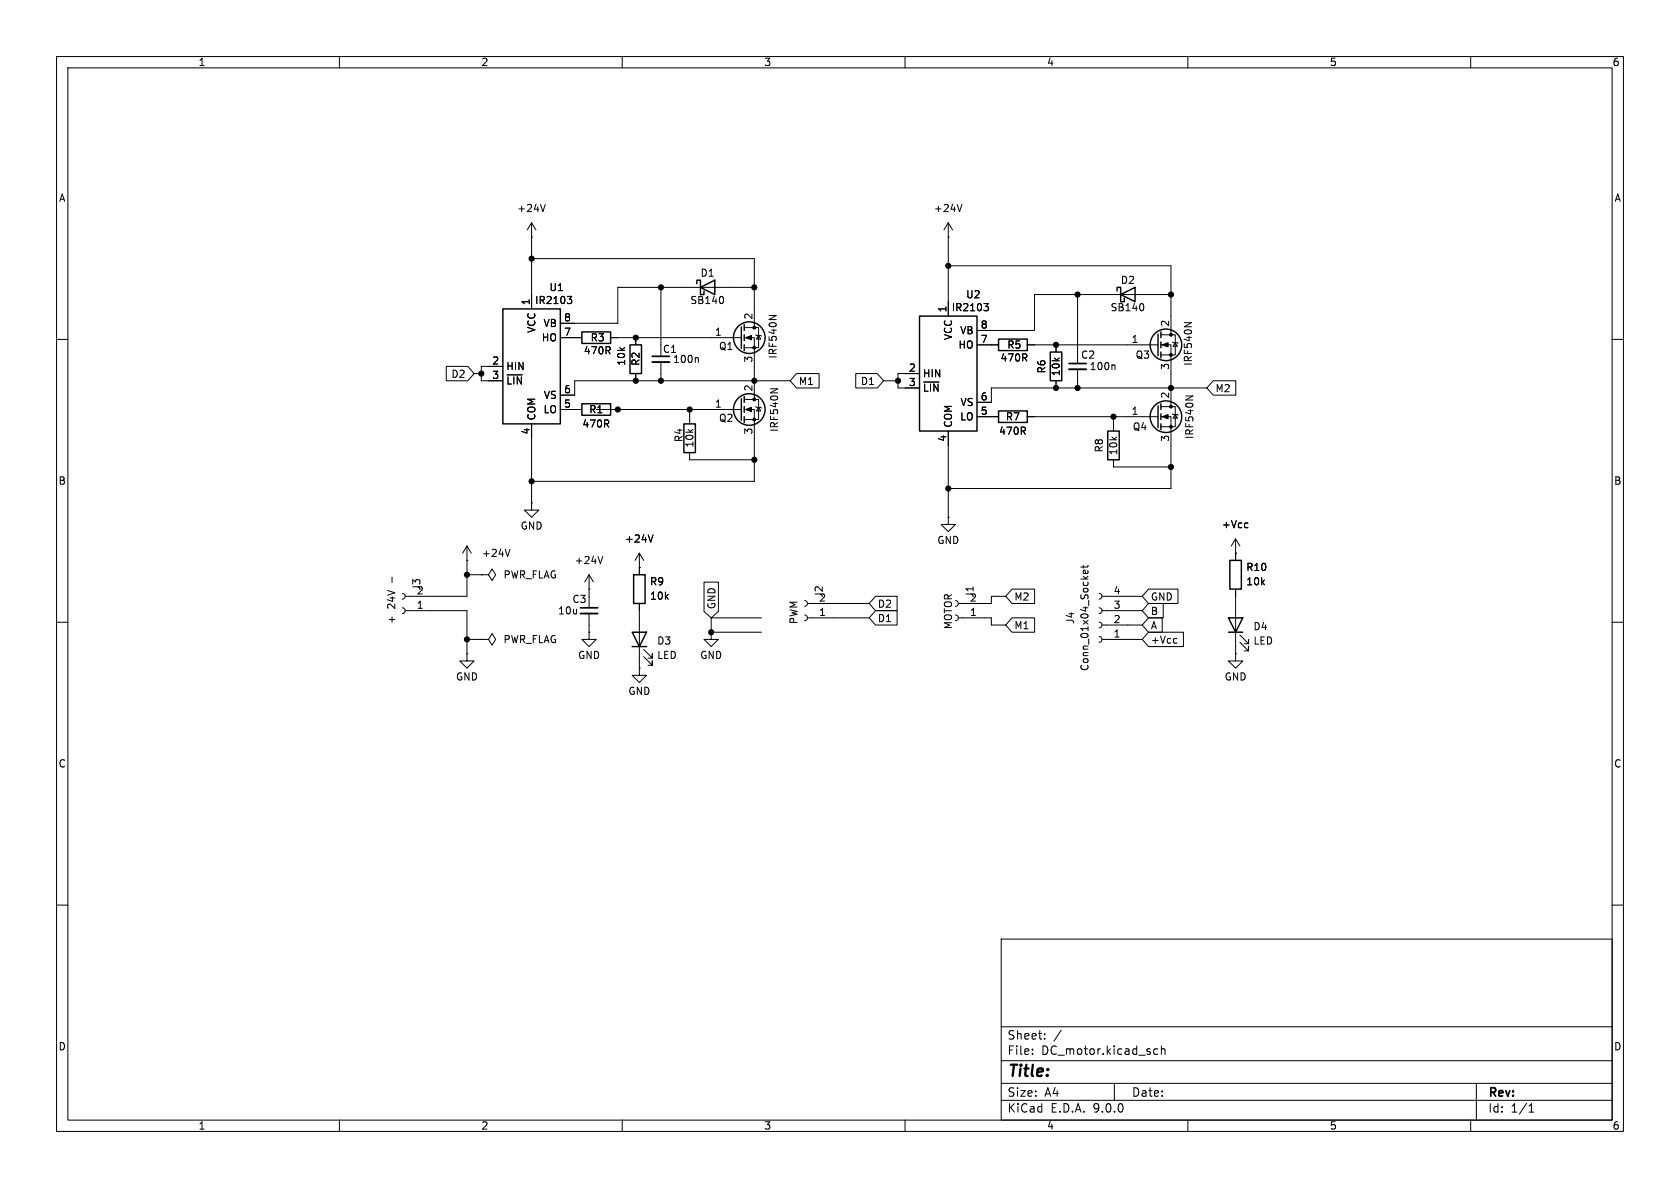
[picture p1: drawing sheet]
<svg xmlns="http://www.w3.org/2000/svg" width="297mm" height="210mm" viewBox="0 0 297 210" stroke-linecap="round" stroke-linejoin="round" font-family="sans-serif">
<g fill="none" stroke="#000" stroke-width=".18">
<path d="M10 10h277v190h-277zM12 12h273v186h-273zM60 10v2M110 10v2M160 10v2M210 10v2M260 10v2M94 39.4v15.2M94 39.4l-.8 1.2M94 39.4l.7 1.2M96.4 36.1l-.4 1.3M167.6 39.4v16.5"/>
<path d="M167.6 39.4l-.7 1.2M167.6 39.4l.8 1.2M170.1 36.1l-.5 1.3M94 41.9h.1M94 45.7h39.3v12.2M99.1 59.7h3.8M100.3 52.4h.8l-.5 .5 .4 .1 .1 .4-.3 .3h-.3M107.9 59.7h23.2M112.4 59.7v1.3M116.8 50.8v10.2M127.8 52.5l.1 .4-.1 .6M131.6 57.9h2.5v3.6h-2.5"/>
<path d="M131.6 59.7h1.7v10.9M133.3 50.8h-24.1v6.4h-10.1M133.6 59.2l.1 .1h.8l.1 .1M134.1 59.3l.4 .6h-.8zM136 55.8h1.2l-1.2 .7M167.6 41.9h.1M167.6 47h39.4v12.2M173.9 53.7h.8l-.4 .4 .4 .2v.4l-.2 .2h-.4M190.5 52.1v12.2M202.1 53.8l.1 .3-.1 .7M205.2 59.2h2.6v3.5h-2.6M207 52.1h-24.1v6.3h-10.2"/>
<path d="M209.4 57h1.2l-1.2 .8M10 60h2M78.9 64.8h3.8l1.1 1.2-1.1 1.3h-3.8zM83.8 66h1.3M88.9 64.8h-3.8v2.5h3.8M89.6 66.3h2.7M94 74.9v14M99.1 72.4h3.8M105.4 72.4h25.7M112.4 66v1.3M116.8 64v3.3M121.9 72.4v2.5"/>
<path d="M123.3 63.2l.2 .2v.7M131.6 70.6h2.5v3.6h-2.5M131.6 72.4h1.7v12.7h-39.3M133.6 71.9l.1 .1h.8l.1 .1M134.1 72l.4 .6h-.8zM136.2 68.7h1.3l-1.3 .7M139.7 67.3h-38.1v2.6h-2.5M140.8 66h4v2.6h-4l-1.1-1.3zM151.3 66h3.8l1.1 1.3-1.1 1.3h-3.8zM156.2 67.3h2.5M162.6 66h-3.9v2.6h3.9M163.3 67.5h2.7"/>
<path d="M167.6 76.2v15.2M172.7 73.7h3.8M172.7 61h3.8M181.6 73.7h23.1M181.6 61h23.1M186.7 61v1.2M186.7 67.3v1.3M190.5 65.3v3.3M196.8 73.7v2.5M196.9 64.5l.2 .2v.6M205.2 71.9h2.6v3.5h-2.6M205.2 73.7h1.8v12.7h-39.4"/>
<path d="M205.2 61h1.8v10.9M207.3 73.2l.1 .1h.8l.1 .1M207.3 60.5l.1 .1h.8l.1 .1M207.8 73.3l.4 .6h-.8zM207.8 60.6l.4 .6h-.8zM209.6 70h1.3l-1.3 .7M213.4 68.6h-38.1v2.5h-2.6M214.5 67.3h4v2.6h-4l-1.1-1.3zM285 60h2M82.5 99.1h.1M82.5 96.5l-.7 1.3M82.5 96.5l.8 1.3"/>
<path d="M82.5 96.5v8.9h-10.9M90.2 97.1l-.5 1.3M94 88.9v1.3h1.2l-1.2 1.2-1.3-1.2h1.3M94 88.9h.1M106.6 98.4l-.5 1.2M113 97.8l-.7 1.3M113 97.8l.8 1.3M113 97.8v3.8M115.4 94.6l-.4 1.2M121.9 80v1.3h11.4M167.6 91.4v1.3h1.3l-1.3 1.3-1.2-1.3h1.2M167.6 91.4h.1"/>
<path d="M191.5 99.9v.5M192.3 99.9l-.1 .3h-1.1M196.8 81.3v1.3h10.2M218.4 97.8h.1M218.4 95.3l-.7 1.2M218.4 95.3l.8 1.2M218.4 95.3v3.8M220.5 92.4l.1 .1M220.6 93.2l-.1 .1M10 110h2M71.1 107.4l.4 .2 .1 .4-.1 .3-.4 .2M71.1 104.9l.4 .2 .1 .3-.1 .4-.4 .1"/>
<path d="M71.6 108h10.9v7.6M82.5 115.6v1.2h1.3l-1.3 1.3-1.2-1.3h1.2M82.5 115.6h.1M82.5 113h2.6M82.5 101.6h2.6M85.1 113h1.3l.6-1 .6 1-.6 1-.6-1M85.1 113h.1M85.1 101.6h1.3l.6-1 .6 1-.6 1-.6-1M85.1 101.6h.1M104.1 111.8v1.2h1.3l-1.3 1.3-1.2-1.3h1.2M104.1 111.8h.1M104.1 104.1h.1"/>
<path d="M104.1 101.6v5.8M104.1 108.5v3.3M104.1 101.6l-.7 1.3M104.1 101.6l.8 1.3M113 100.3h.1M113 118.1v1.3h1.3l-1.3 1.3-1.2-1.3h1.2M113 118.1h.1M113 106.7v11.4M113.8 116.1l1.5 1.5v-.8v.8h-.7M113.8 114.8l1.5 1.5v-.7v.7h-.7M124.5 102.9h2.5v5.2l-1.3 1.1-1.2-1.1zM125.7 111.8v1.2h1.3l-1.3 1.3-1.2-1.3h1.2"/>
<path d="M125.7 111.8h.1M125.7 109.2h8.9M125.7 111.8h8.9M125.7 109.2v2.6M142.2 108.7l.4 .2 .1 .3-.1 .4-.4 .1M142.2 106.2l.4 .1 .1 .4-.1 .3-.4 .2M142.7 109.2h11M142.7 106.7h11M154.8 107.9h3.8v2.6h-3.8l-1.1-1.3zM154.8 105.4h3.8v2.6h-3.8l-1.1-1.3zM168.9 108.7l.4 .2 .1 .3-.1 .4-.4 .1M168.9 106.2l.4 .1 .1 .4-.1 .3-.4 .2"/>
<path d="M169.4 109.2h5.9v1.3h2.5M177.8 105.4h-2.5v1.3h-5.9M178.9 104.1h4v2.6h-4l-1.1-1.3zM178.9 109.2h4v2.6h-4l-1.1-1.3zM192.3 100.8v.4l-.1 .2-.6-.1v-.5h.2l.1 .6M194.3 112.5l.4 .2 .1 .3-.1 .4-.4 .1M194.3 110l.4 .1 .1 .4-.1 .3-.4 .2M194.3 107.4l.4 .2 .1 .4-.1 .3-.4 .2M194.3 104.9l.4 .2 .1 .3-.1 .4-.4 .1M194.8 108h7.1M194.8 105.4h7.1M194.8 113h7.1"/>
<path d="M194.8 110.5h7.1M203 109.2h2.5v2.6h-2.5l-1.1-1.3zM203 106.7h2.6v2.5h-2.6l-1.1-1.2zM203 111.8h6.2v2.5h-6.2l-1.1-1.3zM203 104.1h5.2v2.6h-5.2l-1.1-1.3zM207.9 112.9h.2M208.1 113.6l-.2 .1M218.4 115.6v1.2h1.3l-1.3 1.3-1.2-1.3h1.2M218.4 115.6h.1M218.4 104.1v11.5M219.2 113.5l1.5 1.6v-.8v.8h-.7M219.2 112.3l1.5 1.5v-.8v.8h-.7"/>
<path d="M285 110h2M10 160h2M177 166h108v32h-108zM285 160h2M60 198v2M110 198v2M160 198v2M177 194.5h108M177 191.5h108M177 187.5h108M177 181.5h108M182.5 186.3v.1"/>
<path d="M182.5 185.5v.1M184.7 183.6v.1M184.7 182.8v.1M187.6 182.1l-1.3 2M197 191.5v3M204 186.3l.2 .1 .5-.1M204.7 185.5l-.5-.1-.2 .1M205.3 185.5l.2-.1 .4 .1 .1 .9M205.3 184.9v1.5M210 198v2M260 198v2M261 191.5v6.5"/>
<path d="M270.3 196.6h.9M270.3 195.5l.4-.4v1.5"/>
</g>
<g fill="none" stroke="#000" stroke-width=".25">
<path d="M88.9 54.6h10.2v20.3h-10.2zM102.9 58.7h5v2h-5zM123.2 50.2v-.7h.6v2.6h.7v-.7M123.8 50.8l2.6-1.3v2.6zM131.1 57.8v3.8M131.6 57.4v1M131.6 59.2v1M162.6 55.9h10.1v20.3h-10.1zM176.5 59.9h5.1v2.1h-5.1zM197.5 51.4v-.6h.6v2.5h.7v-.6M198.1 52.1l2.6-1.3v2.5zM204.7 59.1v3.8"/>
<path d="M205.2 58.7v1M102.9 71.4h5v2h-5zM111.4 61h2v5h-2zM120.9 74.9h2v5.1h-2zM131.1 70.5v3.8M131.6 61v1M131.6 70.1v1M131.6 71.9v1M131.6 73.7v1M176.5 72.6h5.1v2.1h-5.1zM185.7 62.2h2v5.1h-2zM195.8 76.2h2.1v5.1h-2.1z"/>
<path d="M204.7 71.8v3.8M205.2 60.5v1M205.2 62.2v1M205.2 71.4v1M205.2 73.2v1M205.2 74.9v1M217.4 99.1h2.1v5h-2.1zM111.8 111.8h2.5l-1.3 2.5zM111.8 114.3h2.5M112 101.6h2v5.1h-2zM217.2 109.2h2.5l-1.3 2.6zM217.2 111.8h2.5"/>
<circle cx="132.5" cy="59.7" r="2.79"/>
<circle cx="132.5" cy="72.4" r="2.79"/>
<circle cx="206.1" cy="61" r="2.79"/>
<circle cx="206.1" cy="73.7" r="2.79"/>
</g>
<g fill="#000" stroke="#000" stroke-width=".18">
<path d="M131.8 59.7l1-.4v.8zM131.8 72.4l1-.4v.8zM205.5 73.7l1-.4v.7zM205.5 61l1-.4v.7z"/>
<circle cx="94" cy="45.7" r=".46"/>
<circle cx="112.4" cy="59.7" r=".46"/>
<circle cx="116.8" cy="50.8" r=".46"/>
<circle cx="133.3" cy="50.8" r=".46"/>
<circle cx="133.3" cy="57.9" r=".25"/>
<circle cx="167.6" cy="47" r=".46"/>
<circle cx="190.5" cy="52.1" r=".46"/>
<circle cx="207" cy="52.1" r=".46"/>
<circle cx="207" cy="59.2" r=".25"/>
<circle cx="85.1" cy="66" r=".46"/>
<circle cx="109.2" cy="72.4" r=".46"/>
<circle cx="112.4" cy="67.3" r=".46"/>
<circle cx="116.8" cy="67.3" r=".46"/>
<circle cx="121.9" cy="72.4" r=".46"/>
<circle cx="133.3" cy="67.3" r=".46"/>
<circle cx="133.3" cy="74.2" r=".25"/>
<circle cx="133.3" cy="70.6" r=".25"/>
<circle cx="133.3" cy="61.5" r=".25"/>
<circle cx="158.7" cy="67.3" r=".46"/>
<circle cx="186.7" cy="61" r=".46"/>
<circle cx="186.7" cy="68.6" r=".46"/>
<circle cx="190.5" cy="68.6" r=".46"/>
<circle cx="196.8" cy="73.7" r=".46"/>
<circle cx="207" cy="68.6" r=".46"/>
<circle cx="207" cy="71.9" r=".25"/>
<circle cx="207" cy="75.4" r=".25"/>
<circle cx="207" cy="62.7" r=".25"/>
<circle cx="94" cy="85.1" r=".46"/>
<circle cx="133.3" cy="81.3" r=".46"/>
<circle cx="167.6" cy="86.4" r=".46"/>
<circle cx="207" cy="82.6" r=".46"/>
<circle cx="82.5" cy="101.6" r=".46"/>
<circle cx="82.5" cy="113" r=".46"/>
<circle cx="125.7" cy="111.8" r=".46"/>
</g>
<path d="M115.3 63h3.1M189 64.3h3M102.6 107.4h3.1" fill="none" stroke="#000" stroke-width=".3"/>
<path d="M115.3 64h3.1M189 65.3h3M102.6 108.5h3.1" fill="none" stroke="#000" stroke-width=".33"/>
<text font-size="2.8" x="178" y="190.9">Title:</text>
<g font-size="2.1">
<text x="178" y="184">Sheet:</text>
<text x="178" y="186.7">File:</text>
<text x="184.1" y="186.7">DC_motor.kicad_sch</text>
<text x="178" y="196.9">KiCad</text>
<text x="178" y="194.1">Size:</text>
<text x="184.7" y="194.1">A4</text>
<text x="185.7" y="196.9">E.D.A.</text>
<text x="193.3" y="196.9">9.0.0</text>
<text x="200" y="194.1">Date:</text>
<text x="263" y="194.3">Rev:</text>
<text x="263" y="196.9">Id:</text>
<text x="267.1" y="196.9">1/1</text>
</g>
<g font-size="1.8">
<text x="35" y="11.9">1</text>
<text x="85" y="11.9">2</text>
<text x="135" y="11.9">3</text>
<text x="185" y="11.9">4</text>
<text x="235" y="11.9">5</text>
<text x="285" y="11.9">6</text>
<text x="10.3" y="35.9">A</text>
<text x="285.3" y="35.9">A</text>
<text x="91.3" y="37.7">+24V</text>
<text x="165" y="37.7">+24V</text>
<text x="94.5" y="53.9">IR2103</text>
<text x="97" y="51.7">U1</text>
<text x="121.9" y="53.9">SB140</text>
<text x="123.8" y="49.1">D1</text>
<text x="170.7" y="52.9">U2</text>
<text x="198" y="50.4">D2</text>
<text x="93.7" y="54" transform="rotate(-90 93.7 54)">1</text>
<text x="94.8" y="58.9" transform="rotate(-90 94.8 58.9)">VCC</text>
<text x="96" y="58">VB</text>
<text x="99.6" y="56.9">8</text>
<text x="99.6" y="59.4">7</text>
<text x="126.3" y="59.4">1</text>
<text x="133.1" y="56.6" transform="rotate(-90 133.1 56.6)">2</text>
<text x="167.4" y="55.3" transform="rotate(-90 167.4 55.3)">1</text>
<text x="168.2" y="55.2">IR2103</text>
<text x="169.7" y="59.3">VB</text>
<text x="173.3" y="58.2">8</text>
<text x="196.2" y="55.2">SB140</text>
<text x="206.8" y="57.9" transform="rotate(-90 206.8 57.9)">2</text>
<text x="86.9" y="64.5">2</text>
<text x="89.4" y="65.6">HIN</text>
<text x="95.7" y="60.6">HO</text>
<text x="103.1" y="62.8">470R</text>
<text x="104.3" y="60.6">R3</text>
<text x="110.7" y="64.8" transform="rotate(-90 110.7 64.8)">10k</text>
<text x="113.3" y="64.8" transform="rotate(-90 113.3 64.8)">R2</text>
<text x="117.1" y="62.6">C1</text>
<text x="118.9" y="64.4">100n</text>
<text x="127" y="62.1">Q1</text>
<text x="133.1" y="64.2" transform="rotate(-90 133.1 64.2)">3</text>
<text x="137.5" y="63.5" transform="rotate(-90 137.5 63.5)">IRF540N</text>
<text x="160.6" y="65.8">2</text>
<text x="168.5" y="60.2" transform="rotate(-90 168.5 60.2)">VCC</text>
<text x="169.3" y="61.8">HO</text>
<text x="173.3" y="60.7">7</text>
<text x="176.8" y="64.1">470R</text>
<text x="178" y="61.8">R5</text>
<text x="191" y="63.6">C2</text>
<text x="192.5" y="65.6">100n</text>
<text x="200" y="60.7">1</text>
<text x="200.7" y="63.6">Q3</text>
<text x="206.8" y="65.5" transform="rotate(-90 206.8 65.5)">3</text>
<text x="210.9" y="64.8" transform="rotate(-90 210.9 64.8)">IRF540N</text>
<text x="79.7" y="67">D2</text>
<text x="86.9" y="67.1">3</text>
<text x="89.4" y="68.2">~{LIN}</text>
<text x="96.1" y="70.7">VS</text>
<text x="99.6" y="69.6">6</text>
<text x="133.1" y="69.3" transform="rotate(-90 133.1 69.3)">2</text>
<text x="141.1" y="68.3">M1</text>
<text x="152.1" y="68.3">D1</text>
<text x="160.6" y="68.3">3</text>
<text x="163.1" y="66.9">HIN</text>
<text x="163.1" y="69.4">~{LIN}</text>
<text x="169.7" y="72">VS</text>
<text x="173.3" y="70.9">6</text>
<text x="185" y="66.1" transform="rotate(-90 185 66.1)">R6</text>
<text x="187.6" y="66.6" transform="rotate(-90 187.6 66.6)">10k</text>
<text x="206.8" y="70.6" transform="rotate(-90 206.8 70.6)">2</text>
<text x="214.8" y="69.5">M2</text>
<text x="93.7" y="76.9" transform="rotate(-90 93.7 76.9)">4</text>
<text x="94.8" y="74.4" transform="rotate(-90 94.8 74.4)">COM</text>
<text x="96" y="73.3">LO</text>
<text x="99.6" y="72.1">5</text>
<text x="102.9" y="75.8">470R</text>
<text x="104.1" y="73.3">R1</text>
<text x="126.3" y="72.1">1</text>
<text x="127" y="74.8">Q2</text>
<text x="133.1" y="76.9" transform="rotate(-90 133.1 76.9)">3</text>
<text x="137.8" y="76.4" transform="rotate(-90 137.8 76.4)">IRF540N</text>
<text x="168.5" y="75.7" transform="rotate(-90 168.5 75.7)">COM</text>
<text x="169.7" y="74.5">LO</text>
<text x="173.3" y="73.4">5</text>
<text x="176.5" y="77.1">470R</text>
<text x="177.7" y="74.5">R7</text>
<text x="200" y="73.4">1</text>
<text x="200.2" y="76.3">Q4</text>
<text x="211.2" y="77.7" transform="rotate(-90 211.2 77.7)">IRF540N</text>
<text x="120.9" y="78.3" transform="rotate(-90 120.9 78.3)">R4</text>
<text x="122.8" y="79.2" transform="rotate(-90 122.8 79.2)">10k</text>
<text x="167.4" y="78.2" transform="rotate(-90 167.4 78.2)">4</text>
<text x="195.2" y="80.1" transform="rotate(-90 195.2 80.1)">R8</text>
<text x="197.7" y="80.6" transform="rotate(-90 197.7 80.6)">10k</text>
<text x="206.8" y="78.2" transform="rotate(-90 206.8 78.2)">3</text>
<text x="10.3" y="85.9">B</text>
<text x="285.3" y="85.9">B</text>
<text x="91.9" y="93.8">GND</text>
<text x="215.9" y="93.6">+Vcc</text>
<text x="85.1" y="98.7">+24V</text>
<text x="101.5" y="99.9">+24V</text>
<text x="110.4" y="96.1">+24V</text>
<text x="165.6" y="96.4">GND</text>
<text x="220.2" y="101.1">R10</text>
<text x="70.1" y="107.7" transform="rotate(-90 70.1 107.7)">24V</text>
<text x="70.1" y="103" transform="rotate(-90 70.1 103)">-</text>
<text x="73.6" y="107.7">1</text>
<text x="73.6" y="105.2">2</text>
<text x="74.5" y="104.5" transform="rotate(-90 74.5 104.5)">J3</text>
<text x="88.9" y="102.5">PWR_FLAG</text>
<text x="101.1" y="106.8">C3</text>
<text x="114.8" y="103.7">R9</text>
<text x="114.8" y="106.2">10k</text>
<text x="126.7" y="107.8" transform="rotate(-90 126.7 107.8)">GND</text>
<text x="144.7" y="106.4">2</text>
<text x="145.6" y="105.8" transform="rotate(-90 145.6 105.8)">J2</text>
<text x="155.1" y="107.6">D2</text>
<text x="171.4" y="106.4">2</text>
<text x="172.3" y="105.8" transform="rotate(-90 172.3 105.8)">J1</text>
<text x="179.2" y="106.4">M2</text>
<text x="196.8" y="107.7">3</text>
<text x="196.8" y="105.2">4</text>
<text x="203.4" y="106.4">GND</text>
<text x="220.2" y="103.7">10k</text>
<text x="70.1" y="110.4" transform="rotate(-90 70.1 110.4)">+</text>
<text x="88.9" y="113.9">PWR_FLAG</text>
<text x="98.6" y="108.8">10u</text>
<text x="141.2" y="110.4" transform="rotate(-90 141.2 110.4)">PWM</text>
<text x="144.7" y="109">1</text>
<text x="155.1" y="110.2">D1</text>
<text x="168.5" y="111.3" transform="rotate(-90 168.5 111.3)">MOTOR</text>
<text x="171.4" y="109">1</text>
<text x="179.2" y="111.4">M1</text>
<text x="190.1" y="110.4" transform="rotate(-90 190.1 110.4)">J4</text>
<text x="196.8" y="112.8">1</text>
<text x="196.8" y="110.2">2</text>
<text x="203.4" y="111.4">A</text>
<text x="203.4" y="108.9">B</text>
<text x="203.4" y="114">+Vcc</text>
<text x="221.5" y="111.6">D4</text>
<text x="102.1" y="116.7">GND</text>
<text x="116.1" y="114.1">D3</text>
<text x="116.1" y="116.7">LED</text>
<text x="123.7" y="116.7">GND</text>
<text x="192.6" y="118.7" transform="rotate(-90 192.6 118.7)">Conn_01x04_Socket</text>
<text x="221.5" y="114.1">LED</text>
<text x="80.5" y="120.5">GND</text>
<text x="111" y="123">GND</text>
<text x="216.4" y="120.5">GND</text>
<text x="10.3" y="135.9">C</text>
<text x="285.3" y="135.9">C</text>
<text x="10.3" y="185.9">D</text>
<text x="285.3" y="185.9">D</text>
<text x="35" y="199.9">1</text>
<text x="85" y="199.9">2</text>
<text x="135" y="199.9">3</text>
<text x="185" y="199.9">4</text>
<text x="235" y="199.9">5</text>
<text x="285" y="199.9">6</text>
</g>
</svg>
